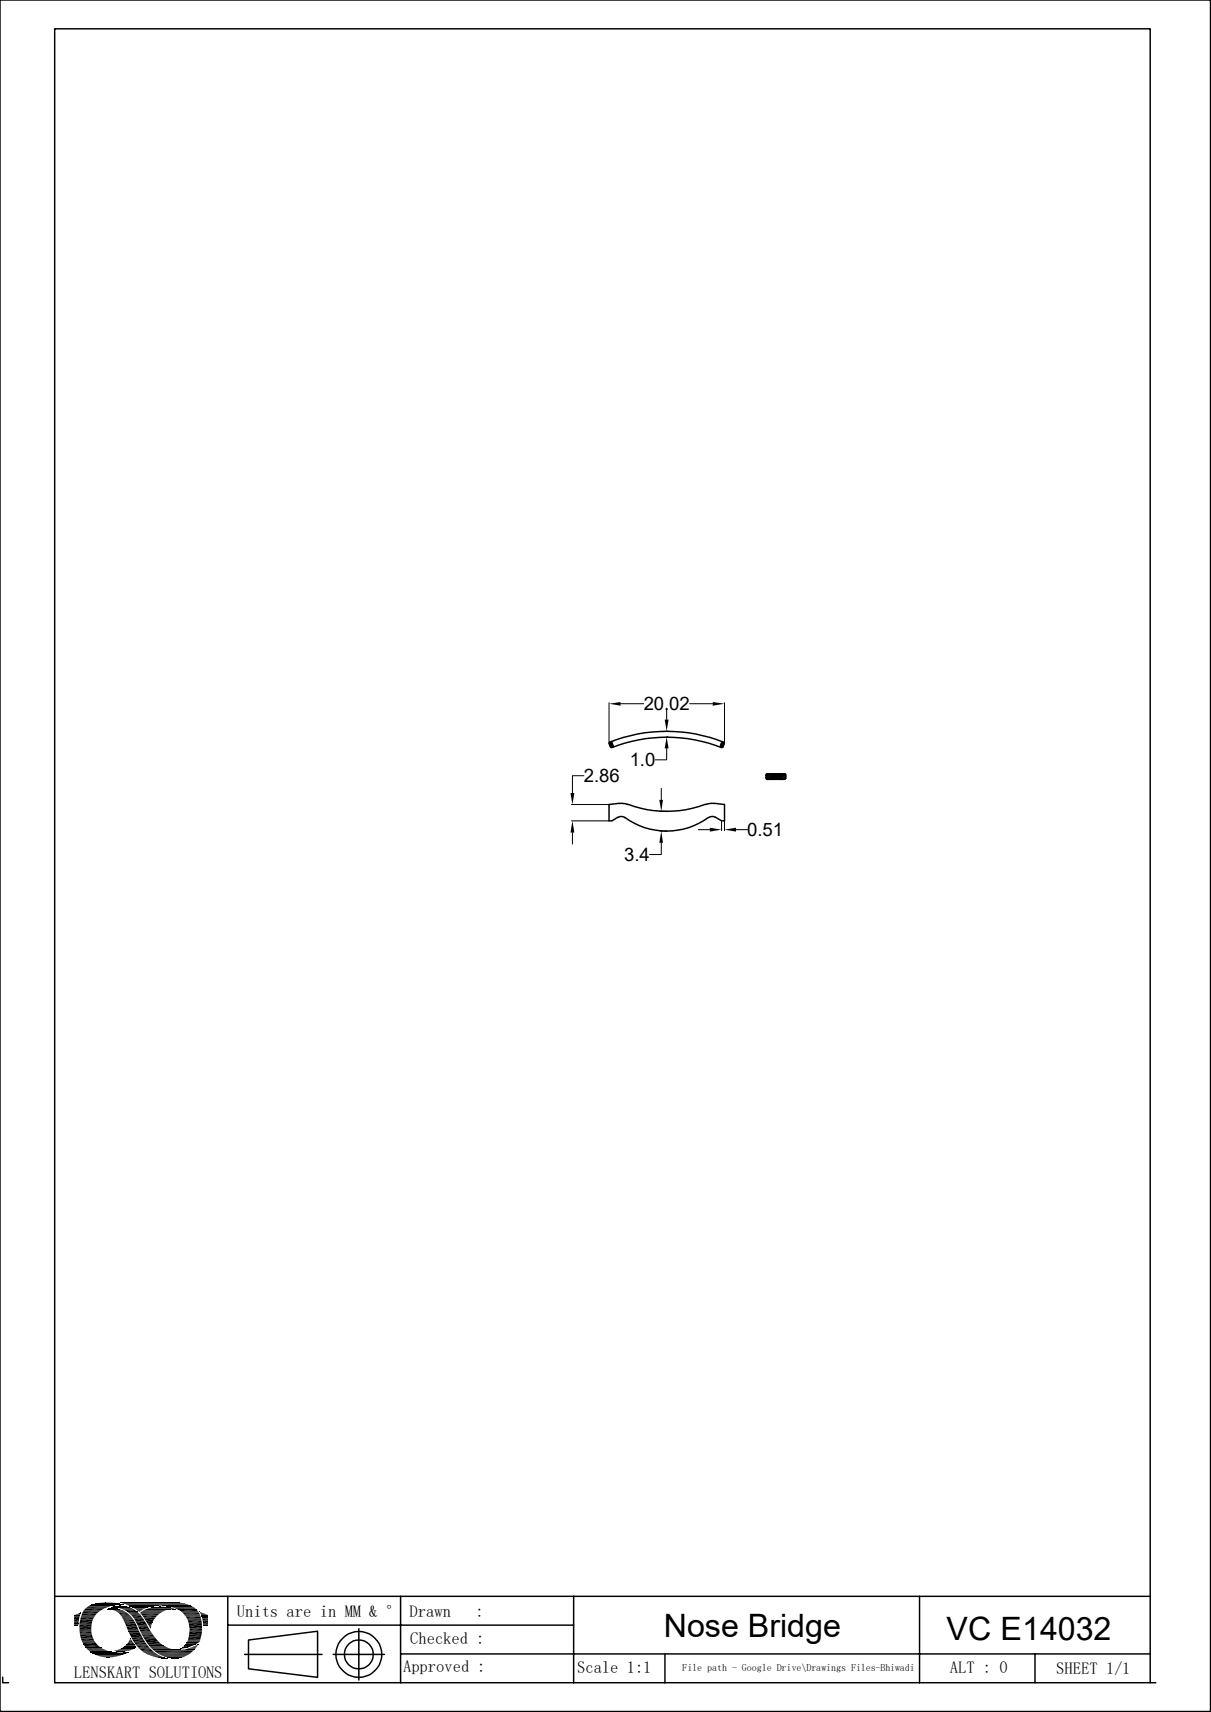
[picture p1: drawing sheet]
<svg xmlns="http://www.w3.org/2000/svg" width="210mm" height="297mm" viewBox="0 0 210 297" stroke-linecap="round" stroke-linejoin="round" font-family="sans-serif">
<g fill="none" stroke="#000" stroke-width=".25">
<path d="M0 0h209.9v296.9h-209.9zM105.6 129l.2 .5M105.7 128.8a26.5 26.5 0 0 1 19.8 0M105.8 128.7l-.1 .2M105.9 129.5l.2 .2M106 128.6l.4 .9M106.1 129.7a25.8 25.8 0 0 1 19 0M107.4 139.4l1.5 .2M107.4 139.4l-1.8 .2v2.8h.5l1-.6M108.9 139.5a19.1 19.1 0 0 0 13.4 0M123.9 139.4l-1.5 .2M123.9 139.4l1.7 .2v2.8h-.5l-1-.6"/>
<path d="M125.2 128.6l-.3 .9M125.5 128.7l.1 .2M125.6 129l-.3 .6-.1 .1M132.8 134.4v.6M132.9 134.4l.1-.2h3.1l.1 .2M132.9 135l.2 .2M133.2 134.2l-.4 .3M133.5 134.2l-.7 .7M133.9 134.2l-1 1M134.2 134.2l-1 1M134.6 134.2l-1 1M135 134.2l-1.1 1"/>
<path d="M135.3 134.2l-1 1M135.6 134.2l-.9 1M136 134.2l-1 1M136.2 134.3l-.9 .9M136.2 135l-.1 .2M136.3 135l-.2 .2h-3M136.3 134.4v.6M136.3 134.7l-.6 .5M107.2 141.8l.6-.2 .6 .3M108.4 141.8a12.2 12.2 0 0 0 14.5 0M124.1 141.8l-.6-.2-.6 .3M9.5 276.9h190"/>
<path d="M14.3 279.7h2.8M39.5 276.9v15M69.5 276.9v15M99.5 276.9v15M159.5 276.9v15M.5 291v.9h1M13.8 283.3h2.1M14.5 285.5h2.6M24.2 286.1h2.1M24.4 280.1h3.2M24.6 283.8h2.1M24.8 284h2.1"/>
<path d="M25.7 285.4h2.7M32.5 281.1h2.4M32.6 281.3h2.4M32.9 282.7h2.2M39.5 281.9h60M42.4 287h13.4M43.1 284.5l12-1.5v8l-12-1.5zM57.8 287h8.9M62.2 282.6v8.9M69.5 286.9h130M115.3 287v5M179.5 286.9v5"/>
<path d="M199.5 291.9v-286.9h-190v286.9h190.9"/>
<circle cx="62.2" cy="287" r="2.51"/>
<circle cx="62.2" cy="287" r="4"/>
</g>
<g fill="none" stroke="#000" stroke-width=".17">
<path d="M99.1 139.6h6.4M101.3 134.6h-2v3M105.6 121.9v7M106 128.7l-.4 .3M106.1 128.7l-.4 .5M106.1 128.9l-.4 .4M106.2 129.1l-.4 .4M106.3 129.2l-.4 .4M106.3 129.4l-.3 .3M107.6 122.1h4M114.7 136.8v2M115.6 129.8v2h-2"/>
<path d="M115.6 122.9v1.9M115.7 126.8h.1M115.7 127.8h.1M119.6 122.1h4M124.9 129.4l.3 .3M125 129.2l.3 .4M125.1 129.1l.3 .4M125.1 128.9l.4 .4M125.2 128.7l.4 .5M125.3 128.7l.3 .3M125.6 121.9v7M99.1 142.4h6.4"/>
<path d="M99.3 144.4v2M114.5 140.8h1.1M114.5 144.2h1.1M114.7 146.2v2.1h-2.1M121.1 143.9h2M125.1 142.5v1.6M125.6 142.5v1.6M127.6 143.9h2M14.3 279.9h2.5M14.5 279.4h3M14.9 279h3.4M15.2 278.7h3.9"/>
<path d="M15.4 278.6h4.1M15.5 278.5h4.2M15.9 278.4h5.5M15.9 278.4h5.4M16 278.3h5.2M16.2 278.3h4.8M16.4 278.2h4.3M16.6 278.2h3.9M17 278.1h3.1M17.1 278.1h2.9M18.5 279.2h2.2M18.7 279.2h2.1"/>
<path d="M19.3 278.8h3.1M19.3 278.8h3M19.3 278.8h3.2M19.4 278.7h2.7M19.7 278.7h2.2M20.1 278.5h-4.5M20.1 278.9h2.7M20.8 279h2M20.8 279.1h2.4M20.9 278h9.8M20.9 278h10.3M20.9 278.1h10.6"/>
<path d="M21.1 278.1h10.9M21.1 278.4h-5.4M21.4 278.2h10.8M21.5 278.3h10.9M21.8 278.3h10.7M21.8 278.4h10.9M22 278.4h10.9M22.1 278.5h11M22.4 278.6h10.7M22.4 278.6h5M22.5 278.6h4.4M22.5 278.7h4.2"/>
<path d="M22.8 278.8h3.2M23 278.9h2.6M23.2 279h2.2M24.3 279.8h3.7M24.3 279.8h3.6M24.3 279.9h3.5M24.4 279.7h3.8M24.6 279.6h3.6M24.6 279.5h4M24.8 279.4h3.9M24.9 279.3h4.2M25.2 279.2h4.2"/>
<path d="M25.5 279.1h4.8M25.7 278.8l-2.8 .1M25.7 279h4.4M25.8 279h4.2M26.1 278.9h3.6M26.3 278.9h3.2M26.6 278.8h2.6M26.8 278.8h2.2M28.2 278.6h5M28.9 278.6h4.3M28.9 278.7h4.5M29.6 278.8h4"/>
<path d="M29.9 278.9h3.8M30.2 279h3.7M30.4 279.2h-5.1M30.6 279.1h3.4M30.7 279.2h3.4M31.4 279.7h3.1M31.6 279.8h2.9M13.8 282.3h2M13.8 282.8h2M13.8 283h2M13.8 283.1h2M13.8 283.5h2.1"/>
<path d="M13.9 281h2.2M14 280.5h2.4M14 284.2h2.2M14.2 284.7h2.2M14.5 285.3h2.3M14.9 285.8h2.6M14.9 285.9h2.7M14.9 285.9h2.8M15 286h2.8M15.1 286.1h3M15.2 286.3h3.3M15.4 286.4h3.1"/>
<path d="M15.5 286.4h3.5M15.6 286.6h3.8M15.7 286.6h3.7M15.7 286.6h4.2M15.8 286.7h4.4M15.8 286.7h5.3M15.9 286.8h6.2M16.1 286.9h5.8M16.1 286.9h5.7M16.2 287h5.5M16.4 287h5.1M16.5 287.1h4.8"/>
<path d="M16.6 287.1h4.5M16.9 287.3h4M17.2 287.3h3.2M17.4 287.4h2.9M19.8 286.4h2.7M19.8 286.4h2.4M20 286.3h2.6M20.2 286.2h2.7M20.6 286.2h2.5M20.7 286.1h2.6M21 286h2.4M21 285.9h2.6"/>
<path d="M21.4 285.7h2.2M21.5 285.7h2.1M21.5 285.6h2.1M23.6 285.8h-2.3M24.6 280.2h2.7M24.9 280.6h2.1M25 286.8h2.1M25.6 287.1h2M25.6 285.2h2.4M25.9 285.5h2.5M25.9 285.6h2.7M26 285.7h2.8"/>
<path d="M26.1 285.8h3M26.2 285.9h3.1M26.3 286h3.3M26.4 286.1h3.4M26.4 286.1h3.7M26.5 286.2h4.1M26.5 286.2h4.7M26.6 286.3h7.1M26.6 286.3h7M27.1 286.7h6.1M27.3 286.9h5.7M27.5 286.9h5.4"/>
<path d="M27.5 287h5.4M27.7 287.1h5M28 287.2h4.4M28.3 287.3h3.9M28.5 287.5h3.5M29 287.5h2.6M29.1 287.6h2.5M31.2 286.2h2.5M31.9 280.1h2.7M32 280.2h2.7M32 280.3h2.7M32.1 280.4h2.7"/>
<path d="M32.2 280.4h2.6M32.2 280.5h2.6M32.4 280.9h2.5M32.4 284.8h2.2M32.4 284.9h2.2M32.4 284.9h2.1M32.4 285h2.1M32.5 284.7h2.2M32.6 284.6h2.1M32.6 284.7h2.1M32.6 284.5h2.1M32.7 281.5h2.3"/>
<path d="M32.7 283.9h2.2M32.9 282.5h2.2"/>
</g>
<g fill="#000">
<path d="M98.9 137.6h.7l-.3 2zM105.6 122.1l2-.3v.6zM114.3 138.8h.7l-.3 2zM115.3 124.8h.7l-.4 2zM115.6 127.8l.4 2h-.7zM123.6 121.8l2 .3-2 .3zM99.3 142.4l.3 2h-.7zM114.7 144.2l.3 2h-.7zM123.1 143.6l2 .3-2 .4zM125.6 143.9l2-.3v.7zM13.4 280l.4-.1 .1 .1zM13.8 279.9h.2l-.1 .1z"/>
<path d="M13.8 279.9h.2zM17.8 278h1.6zM18.2 278h1.2zM18.6 279.1h2zM18.7 279.1h1.9zM18.8 279.1h1.7zM18.8 279.1h1.6zM18.9 279.1h1.5zM19 279.1h1zM18.9 279.1h1.2zM19 279.1h1.1zM19.1 279.1h.9z"/>
<path d="M19.1 279.2l1.9 .1zM19.1 279.1h.8zM19.3 279.1h.6zM19.5 279.3l1.8 .1zM19.3 279.1h.5zM19.6 279l.2 .1zM19.6 279h.1zM19.7 279.4h1.6zM19.9 279.4l1.7 .2h-1.4zM19.9 279.4h1.4l.3 .2zM20 278.7h1.8zM20 278.7h1.7z"/>
<path d="M20.1 278.6l1.6 .1zM20.2 279.6l1.7 .1h-1.5zM20.2 279.6h1.4l.3 .1zM20.1 278.6h1.4zM20.4 278.6h1.1zM20.4 279.7l1.6 .1zM20.5 279.8l1.8 .2h-1.5zM20.5 279.8h1.5l.3 .2zM20.7 278.6h.3zM20.4 278.6h.8zM20.7 278.6h.5zM21.1 278.4h.3z"/>
<path d="M21.3 279.2h1.9zM22 279.5l1.8 .1zM22.1 279.6h1.7zM22.1 279.6l1.8 .1zM22.2 279.7l1.9 .2h-1.7zM22.2 279.7h1.7l.2 .2zM22.4 279.9l1.9 .2h-1.7zM22.4 279.9h1.7l.2 .2zM23.2 279h1.9zM23.3 279l1.8 .1zM23.4 279.1h1.6zM23.4 279.1h1.7z"/>
<path d="M23.5 279.1h1.4zM23.5 279.1h1.5zM23.5 279.1l1.3 .1zM23.6 279.2l.9 .2h-.7zM23.6 279.2h1.2l-.3 .2zM23.8 279.4h.6zM23.8 279.4h.7zM23.9 279.4l.4 .2zM23.9 279.4h.5l-.1 .2zM24.1 279.6l.1 .1zM24.1 279.6h.2zM27.1 278.8h1.9z"/>
<path d="M27.1 278.8h1.8zM27.7 278.8h1.2zM27.7 278.8h.7zM29.9 279.2h.5zM30 279.2h.4zM30.3 279.2h.1zM30.4 278h.2zM34.7 279.7h.1zM34.7 279.7l.4 .1h-.4zM34.7 279.7l.4 .1zM34.7 279.8l.8 .2h-.7zM34.7 279.8l.8 .2z"/>
<path d="M34.8 280l1.1 .1h-1.1zM34.8 280h.7l.4 .1zM12.9 280.2h.9zM12.9 280.2l.9 .1zM12.9 280.3l.9 .1h-.9zM12.9 280.3h.9v.1zM12.9 280.4l.8 .4h-.8zM12.9 280.4h.9l-.1 .4zM12.9 280.8h.8zM12.9 280.8l.7 .5h-.7zM12.9 280.8h.8l-.1 .5zM12.9 281.3l.7 .4h-.7z"/>
<path d="M12.9 281.3h.7v.4zM12.9 281.7h.7zM12.9 281.7l.7 .2h-.7zM12.9 281.7h.7v.2zM12.9 281.9h.7zM12.9 281.9h.6zM12.9 281.9l.6 .1zM13 280.2h.9zM13.2 280.1l.7 .1zM13.2 280.1h.7zM13.4 280h.5zM13.8 282.3l2 .4h-2z"/>
<path d="M13.8 282.3h2v.4zM17.8 287.4l1.8 .1zM17.8 287.4h1.9zM17.9 287.5h1.1zM17.9 287.5h1.7zM18.4 287.5h.6zM18.6 287.5h.4zM19.9 286.4l1.9 .1zM19.9 286.4h2zM20.1 286.5h1.4zM20.1 286.5h1.7zM20.2 286.5h1.1z"/>
<path d="M20.2 286.5h1.3zM20.5 286.5h.7zM20.5 286.5h.8zM20.8 280l1.7 .2h-1.5zM20.8 280h1.5l.2 .2zM20.8 286.5h.3zM20.8 286.5h.4zM20.9 286.5h.2zM21 280.2l1.7 .3h-1.6zM21 280.2h1.5l.2 .3zM21.1 280.5h1.7zM21.2 280.5l1.7 .2h-1.7z"/>
<path d="M21.2 280.5h1.6l.1 .2zM21.2 280.7l1.8 .1h-1.7zM21.2 280.7h1.7l.1 .1zM21.3 280.8l1.8 .2h-1.7zM21.3 280.8h1.7l.1 .2zM21.4 281l1.8 .1zM21.4 281.1l1.9 .2h-1.8zM21.4 281.1h1.8l.1 .2zM21.1 286.7h1zM21.4 286.7h.8zM21.5 286.7h.7zM21.5 281.3l1.9 .1z"/>
<path d="M21.6 281.4l1.9 .3h-1.8zM21.6 281.4h1.8l.1 .3zM21.6 285.6l2 .1zM21.6 285.6h1.9zM21.7 281.7l2 .5h-1.8zM21.7 281.7h1.8l.2 .5zM21.7 285.5l1.8 .1zM21.7 286.7h.5zM21.7 285.5h1.8zM21.8 285.5h1.7zM21.8 286.7h.4zM21.9 286.7h.3z"/>
<path d="M21.9 282.2l2.1 .5h-1.9zM21.9 282.2h1.8l.3 .5zM21.9 285.3h1.4zM21.9 285.3l1.6 .2h-1.7zM21.9 285.3h1.4l.2 .2zM22.1 286.6h.2zM22.1 282.7l1.9 .1zM22.1 286.6h.3zM22.2 282.8l1.9 .1zM22.2 282.9l1.9 .1zM22.2 284.9l.9 .1zM22.2 285l1.1 .3h-1.4z"/>
<path d="M22.2 285h.9l.2 .3zM22.3 283h1.8zM22.3 283l1.9 .2h-1.8zM22.3 283h1.8l.1 .2zM22.4 283.2l2.3 .9h-1.9zM22.4 283.2h1.8l.5 .9zM22.4 284.7l.7 .2h-.9zM22.4 284.7h.5l.2 .2zM22.5 284.6l.4 .1h-.5zM22.5 284.6h.3l.1 .1zM22.6 284.4h.1zM22.6 284.4l.2 .2h-.3z"/>
<path d="M22.6 284.4l.2 .2zM22.6 280.1l1.9 .2h-1.6zM22.6 280.1h1.7l.2 .2zM22.9 280.3l1.8 .4h-1.5zM22.9 280.3h1.6l.2 .4zM23.2 280.7l1.6 .1zM23.2 280.8l1.9 .4h-1.6zM23.2 280.8h1.6l.3 .4zM23.5 281.2l1.6 .1zM23.5 281.3l2 .7h-1.6zM23.5 281.3h1.6l.4 .7zM23.9 282l1.7 .2h-1.6z"/>
<path d="M23.9 282h1.6l.1 .2zM24 282.2l1.9 .5h-1.7zM24 282.2h1.6l.3 .5zM24.2 282.7l1.9 .3h-1.8zM24.2 282.7h1.7l.2 .3zM24.3 283l1.9 .1zM24.4 283.1l1.8 .1zM24.4 283.2l1.9 .1zM24.5 283.3h1.8zM24.5 283.3l1.9 .1zM24.6 283.4l1.9 .1h-1.9zM24.6 283.4h1.8l.1 .1z"/>
<path d="M24.6 283.5l1.9 .1zM24.9 280.6l2 .1zM25 280.7l1.6 .4h-1.4zM25 280.7h1.9l-.3 .4zM25.1 284.4l2.5 .5h-2.2zM25.1 284.4h2l.5 .5zM25.2 281.1l1.2 .4h-.9zM25.2 281.1h1.4l-.2 .4zM25.3 286.9l2 .1h-1.7zM25.3 286.9h1.8l.2 .1zM25.5 281.5h.9zM25.5 281.5l.7 .4h-.5z"/>
<path d="M25.5 281.5h.9l-.2 .4zM25.7 281.9l.5 .2h-.4zM25.7 281.9h.5v.2zM25.8 282.1l.4 .1h-.3zM25.8 282.1h.4v.1zM25.9 282.2l.3 .3zM25.9 282.2h.3v.3zM26.1 282.5l.1 .1zM26.1 287.2l1.7 .1zM26.3 287.3l1.9 .2h-1.2zM26.3 287.3h1.5l.4 .2zM27 287.5h1.3z"/>
<path d="M27.1 287.5l1.4 .1zM27.6 287.6h1zM27.6 287.6l1.1 .1zM27.8 287.7h1.1zM28 287.7h.9zM28.1 287.7h.9zM28.5 287.7h.5zM28.7 287.7h.3zM28.8 287.7h.2zM29.1 287.5l2 .2h-1.4zM29.7 287.7h1.3zM29.7 287.7h1.4z"/>
<path d="M30 287.7h.8zM30 287.7h1zM30.1 287.7h.4zM30.1 287.7h.7zM30.2 287.7h.3zM31.3 286h.2zM31.3 286h.3zM31.3 286h.4zM31.4 286h.5zM31.4 286l.2-.2 .3 .2zM31.6 285.8h.8l-.5 .2zM31.6 285.8h.9z"/>
<path d="M31.6 285.8h1zM31.6 285.8h.8zM31.7 285.8h.9zM31.7 285.8h1zM31.9 286.2h1.8zM32 285.5l.7 .3h-1zM32 285.5h1.3l-.6 .3zM32 285.5h1.3zM32 285.5h1.4zM32.1 286.1h1.7zM32.2 286.1h1.6zM32.2 285.2h1.8z"/>
<path d="M32.2 285.2l1.2 .3h-1.4zM32.2 285.2h1.8l-.6 .3zM32.3 285l1.9 .1zM32.3 285h2zM32.3 285.1l1.7 .1h-1.8zM32.3 285.1h1.9l-.2 .1zM32.3 286.1h1.5zM32.4 285h2zM32.4 284.9l2 .1h-2zM32.6 286h1.3zM32.7 281.6l2.3 .5h-2.2zM32.7 281.6h2.3v.5z"/>
<path d="M32.7 284l2 .5h-2.1zM32.7 284h2.1l-.1 .5zM32.8 286h1.1zM32.9 283l2.1 .5h-2.2zM32.9 283h2.1v.5zM32.9 285.9h1.1zM33.1 285.8h.9zM33.3 285.8h.7zM33.4 285.7h.7zM33.4 285.7l.2-.1 .5 .1zM33.6 285.6h.5v.1zM33.6 285.6l.4-.1 .1 .1z"/>
<path d="M34 285.5h.2l-.1 .1zM34 285.5l.2-.1v.1zM34.2 285.4h.1l-.1 .1zM34.2 285.4l.1-.1zM34.8 280.1l1.2 .1zM34.9 280.2h1.1zM34.9 280.2h1.2zM34.9 280.2l1.2 .1zM34.9 280.3l1.2 .1h-1.1zM34.9 280.3h1.2v.1zM35 280.4h1.1zM35 280.4l1.1 .2h-1z"/>
<path d="M35 280.4h1.1v.2zM35.1 280.6h1zM35.1 280.6l1 .1zM35.1 280.7l1 .1zM35.1 280.8l1 .3h-1zM35.1 280.8h1v.3zM35.1 281.1h1zM35.1 281.1l1 .5h-.9zM35.1 281.1h1v.5zM35.2 281.6l.9 .2h-.9zM35.2 281.6h.9v.2zM35.2 281.8l.9 .2h-.8z"/>
<path d="M35.2 281.8h.9v.2zM35.3 282h.8zM35.4 282h.7zM35.5 282l.6 .1zM35.9 282.1h.2z"/>
</g>
<g fill="none" stroke="#000" stroke-width=".21">
<path d="M14.4 279.5h3M15 278.8h3.9M31.7 279.9h2.9M13.8 281.5h2.2M13.8 281.7h2.1M14.1 280.4h2.4M14.2 284.9h2.4M14.7 285.7h2.7M23.5 285.4h2.1M24 285.9h2M24.4 286.4h2.1M24.7 286.6h2.1"/>
<path d="M24.9 284.2h2.2M32.9 282.9h2.1"/>
</g>
<path d="M14.6 279.2h3.5M30.9 279.4h3.4M13.9 284h2.2M14.1 280.1h2.7M14.4 285.2h2.4M22.8 284.2h2M25.4 285h2.5M32.8 283.7h2.2" fill="none" stroke="#000" stroke-width=".34"/>
<path d="M21.4 279.4h2.3M13.9 283.7h2.1M22.9 284.5h2.2M23.1 284.8h2.1M23.3 285.1h2.1M23.7 285.6h2.2M24.7 280.4h2.6M26.7 286.5h6.8M32.3 280.6h2.5" fill="none" stroke="#000" stroke-width=".3"/>
<path d="M13.8 281.2h2.3M13.9 280.8h2.4M14.1 284.5h2.2" fill="none" stroke="#000" stroke-width=".38"/>
<path d="M13.8 282h2.1M32.8 282.3h2.3" fill="none" stroke="#000" stroke-width=".42"/>
<g font-size="5.6">
<text x="115.1" y="283.9">Nose Bridge</text>
<text x="164.2" y="284.5">VC E14032</text>
</g>
<g font-size="3.2">
<text x="111.6" y="123.2">20.02</text>
<text x="101.3" y="135.7">2.86</text>
<text x="109.2" y="133">1.0</text>
<text x="108.2" y="149.4">3.4</text>
<text x="129.6" y="145">0.51</text>
</g>
<g font-size="2.9">
<text x="41.1" y="280.6">Units are in MM &amp; °</text>
<text x="71" y="280.6">Drawn</text>
<text x="82.5" y="280.6">:</text>
<text x="71.1" y="285.2">Checked :</text>
<text x="12.8" y="291.1">LENSKART SOLUTIONS</text>
<text x="69.9" y="290.1">Approved :</text>
<text x="100.1" y="290.3">Scale 1:1</text>
<text x="164.7" y="290.3">ALT : 0</text>
<text x="183.2" y="290.4">SHEET 1/1</text>
</g>
<text font-size="1.7" x="118.3" y="289.9">File path - Google Drive\Drawings Files-Bhiwadi</text>
</svg>
